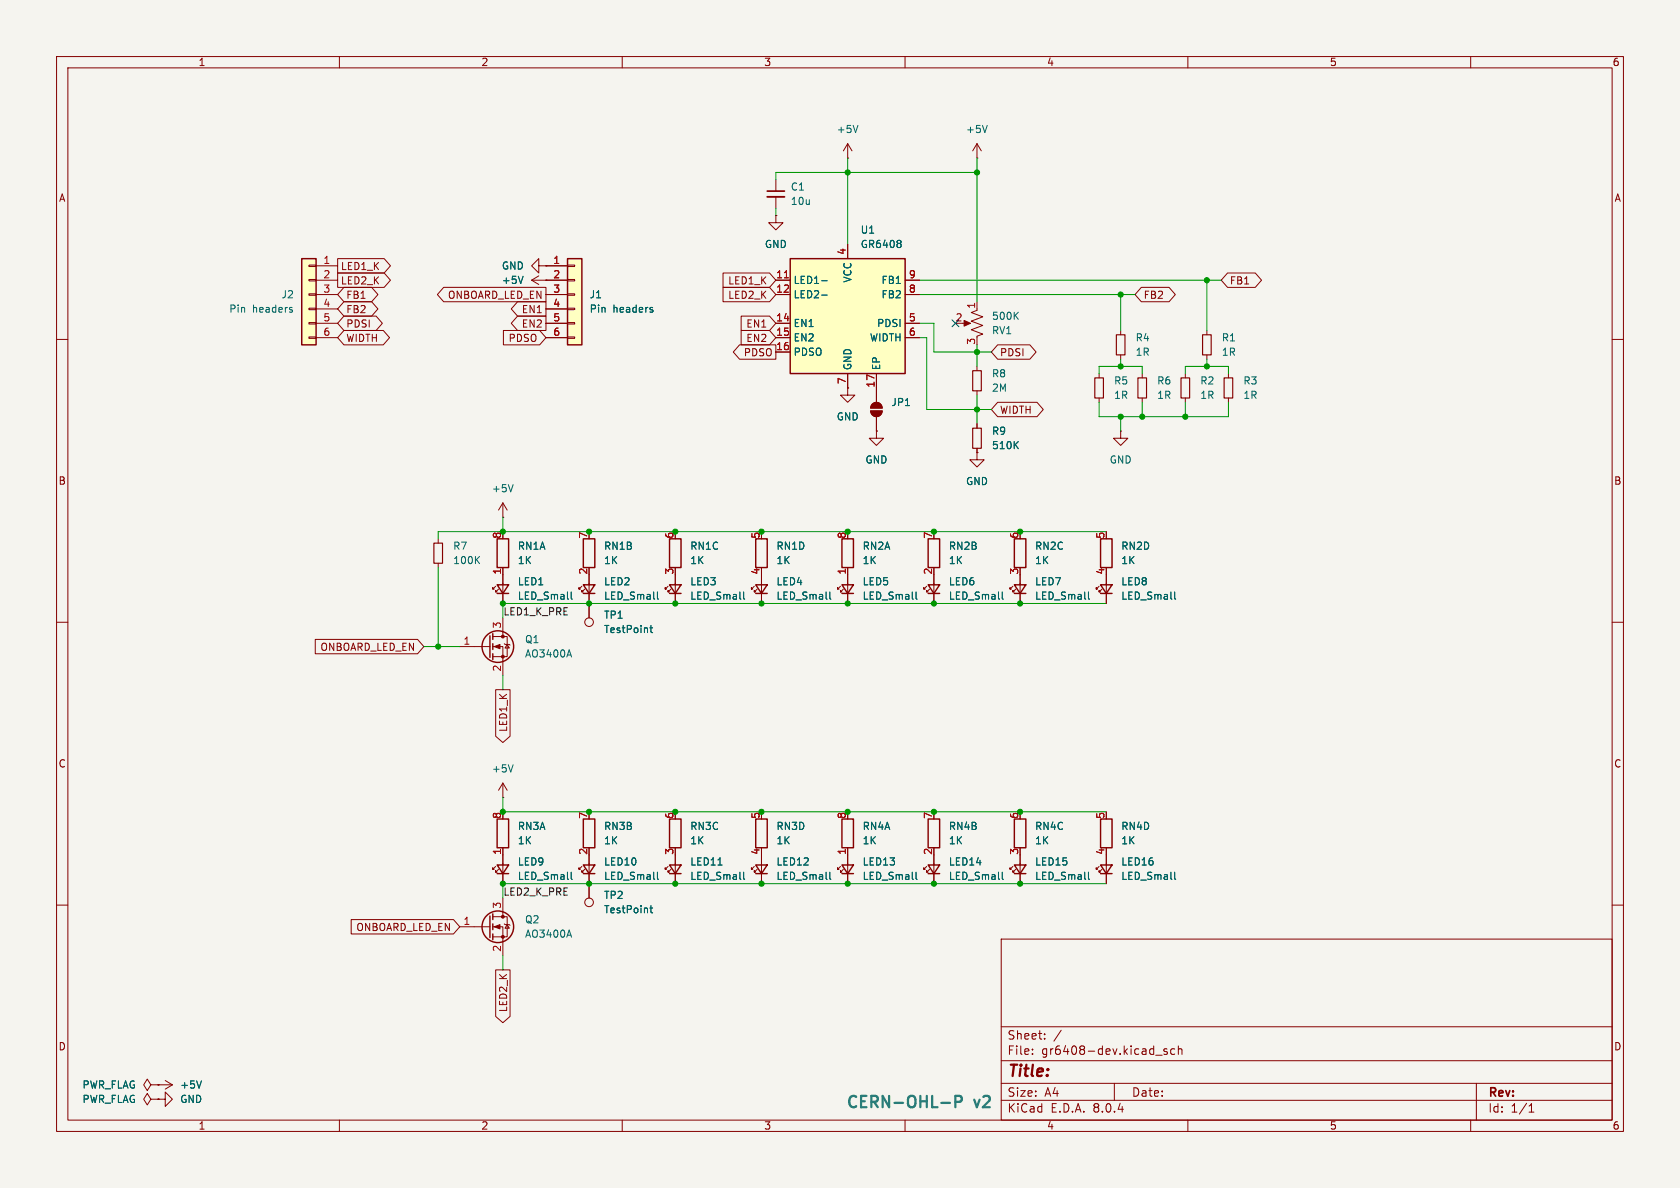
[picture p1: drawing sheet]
<svg xmlns="http://www.w3.org/2000/svg" width="297mm" height="210mm" viewBox="0 0 297 210" stroke-linecap="round" stroke-linejoin="round" font-family="sans-serif">
<path d="M0 0h297v210h-297z" fill="#f5f4ef" stroke="#f5f4ef" stroke-width=".18"/>
<g fill="none" stroke="#840000" stroke-width=".18">
<path d="M10 10h277v190h-277zM12 12h273v186h-273zM60 10v2M110 10v2M160 10v2M210 10v2M260 10v2M10 60h2M170.2 57.2h1M172.7 54.9l-1 .3 2 .8-2 .8 2 .7-2 .8 2 .8-1 .3v.3M172.7 53.3v1.3M198.1 58.4v.8"/>
<path d="M213.4 58.4v.8M285 60h2M154.9 76.2v1.3h1.3l-1.3 1.2-1.2-1.2h1.2M154.9 76.2h.1M198.1 76.2v1.3h1.3l-1.3 1.2-1.3-1.2h1.3M198.1 76.2h.1M198.1 62.7v.8M209.5 66v.8M209.5 70.4v.7M213.4 62.7v.8M217.2 66v.8M217.2 70.4v.7"/>
<path d="M88.9 91.4h.1M88.9 88.9v2.5M88.9 88.9l.8 1.3M88.9 88.9l-.8 1.3M10 110h2M81.3 114.3h5.3M87.1 114.3h1.8v5.1M87.1 112.5h2.6v3.6h-2.6M87.6 103.6l-.5 .5v-.2v.2h.3M88.1 104.1l-.5 .5v-.2v.2h.3M88.9 101.6v5.1M88.9 109.2v3.3"/>
<path d="M89.2 113.8l.1 .1h.7l.2 .1M89.7 113.9l.3 .7h-.7zM102.9 103.6l-.5 .5v-.2v.2h.2M103.4 104.1l-.5 .5v-.2v.2h.2M104.1 101.6v7.6M118.1 103.6l-.5 .5v-.2v.2h.3M118.6 104.1l-.5 .5v-.2v.2h.3M119.4 101.6v5.1M179.1 103.6l-.5 .5v-.2v.2h.2M179.6 104.1l-.5 .5v-.2v.2h.2M180.3 101.6v5.1M194.3 103.6l-.5 .5v-.2v.2h.3"/>
<path d="M194.8 104.1l-.5 .5v-.2v.2h.3M195.6 101.6v5.1M285 110h2M88.9 138.4v2.6M88.9 138.4l.8 1.3M88.9 138.4l-.8 1.3M10 160h2M87.6 153.2l-.5 .5v-.3v.3h.3M88.1 153.7l-.5 .5v-.3v.3h.3M88.9 141h.1M88.9 149.9v6.3M88.9 158.8v3.3"/>
<path d="M102.9 153.2l-.5 .5v-.3v.3h.2M103.4 153.7l-.5 .5v-.3v.3h.2M104.1 151.1v7.7M118.1 153.2l-.5 .5v-.3v.3h.3M118.6 153.7l-.5 .5v-.3v.3h.3M119.4 151.1v5.1M285 160h2M81.3 163.8h5.3M87.1 163.8h1.8v5.1M87.1 162.1h2.6v3.5h-2.6M89.2 163.3l.1 .1h.7l.2 .2M89.7 163.4l.3 .7h-.7z"/>
<path d="M177 166h108v32h-108zM26.7 194.3l-.7-1-.6 1 .6 1 .7-1h1.2M26.7 191.8l-.7-1-.6 1 .6 1 .7-1h1.2M27.9 194.3h.1M27.9 194.3h1.3v-1.3l1.3 1.3-1.3 1.3v-1.3M27.9 191.8h.1M27.9 191.8h2.6M29.2 191l1.3 .8M30.5 191.8l-1.3 .7M60 198v2M110 198v2M160 198v2"/>
<path d="M177 194.5h108M177 191.5h108M177 187.5h108M177 181.5h108M182.5 186.3v.1M182.5 185.5v.1M184.7 183.6v.1M184.7 182.8v.1M187.6 182.1l-1.3 2M197 191.5v3M204.3 186.5h1.2M206.3 185.5l-.3-.1-.3 .2 .1 .2 .5 .2v.3h-.6"/>
<path d="M207.7 185.5l-.5-.1-.2 .3v.4l.1 .2h.6M208.3 185.5l.2-.1 .4 .1 .1 .9M208.3 184.9v1.5M210 198v2M260 198v2M261 191.5v6.5M270.3 196.6h.9M270.3 195.5l.4-.4v1.5"/>
<circle cx="104.1" cy="110" r=".76"/>
<circle cx="104.1" cy="159.5" r=".76"/>
</g>
<g fill="none" stroke="#840000" stroke-width=".25">
<path d="M103.1 95.3h2.1v5h-2.1zM118.4 95.3h2v5h-2zM179.3 95.3h2.1v5h-2.1zM194.6 95.3h2v5h-2zM86.6 112.4v3.8M87.1 112v1M87.1 113.8v1M87.1 115.6v1M87.9 103.4h2l-1 1.5zM87.9 104.9h2M103.1 103.4h2.1l-1.1 1.5zM103.1 104.9h2.1"/>
<path d="M118.4 103.4h2l-1 1.5zM118.4 104.9h2M179.3 103.4h2.1l-1.1 1.5zM179.3 104.9h2.1M194.6 103.4h2l-1 1.5zM194.6 104.9h2M87.9 144.8h2v5.1h-2zM87.9 152.9h2l-1 1.5zM87.9 154.4h2M103.1 144.8h2.1v5.1h-2.1zM103.1 152.9h2.1l-1.1 1.5zM103.1 154.4h2.1"/>
<path d="M118.4 144.8h2v5.1h-2zM118.4 152.9h2l-1 1.5zM118.4 154.4h2M86.6 161.9v3.8M87.1 161.5v1.1M87.1 163.3v1M87.1 165.1v1"/>
<circle cx="88" cy="114.3" r="2.79"/>
<circle cx="88" cy="163.8" r="2.79"/>
</g>
<g fill="none" stroke="#006464" stroke-width=".18">
<path d="M179.5 55.7l.5 .8M180 55.2l-.7 .7M90.7 85.7l-.4 1.2M100.6 114.9l.4 1.2M101 104.7v1l.2 .2M114.9 111h.5M115.1 110.6v1.1l.3 .1M116.2 104.7v1l.2 .2M131.5 104.7v1l.1 .2M192.4 104.7v1l.2 .2M207.7 104.7v1l.1 .2M90.7 135.2l-.4 1.3"/>
<path d="M101 154.2v1.1l.2 .2M116.2 154.2v1.1l.2 .2M126.9 152.9h.8M131.5 154.2v1.1l.1 .2M100.6 164.4l.4 1.3M114.9 160.5h.5M115.1 160.1v1.1l.3 .2M35.6 191.1l-.4 1.2"/>
</g>
<g fill="#840000" stroke="#840000" stroke-width=".18">
<path d="M87.4 163.8l1-.4v.8z"/>
<path d="M87.4 114.3l1-.4v.8z"/>
<path d="M170.4 56.6l1.2 .6-1.2 .5z"/>
<circle cx="88.9" cy="165.6" r=".25"/>
<circle cx="88.9" cy="162.1" r=".25"/>
<circle cx="88.9" cy="116.1" r=".25"/>
<circle cx="88.9" cy="112.5" r=".25"/>
</g>
<path d="M197.4 59.2h1.5v3.5h-1.5zM212.6 59.2h1.5v3.5h-1.5zM208.8 66.8h1.5v3.6h-1.5zM216.4 66.8h1.5v3.6h-1.5z" fill="none" stroke="#840000" stroke-width=".2"/>
<path d="M53.3 45.7h2.6v15.3h-2.6z" fill="#ffffc2"/>
<g fill="none" stroke="#840000" stroke-width=".18">
<path d="M54.6 59.6h1.3v.2h-1.3zM54.6 57h1.3v.3h-1.3zM54.6 54.5h1.3v.2h-1.3zM54.6 51.9h1.3v.3h-1.3zM54.6 49.4h1.3v.3h-1.3zM54.6 46.9h1.3v.2h-1.3zM55.9 47h3.8M55.9 49.5h3.8M55.9 52.1h3.8M55.9 54.6h3.8M55.9 57.2h3.8M55.9 59.7h3.8"/>
<path d="M94 49.5h2.5M94 49.5l1.2 .8M95.2 47v1.3l-1.2-1.3 1.2-1.3v1.3h1.3M95.2 48.8l-1.2 .7M96.5 49.5h.1M96.5 47h.1M153.9 72.6h2.1a1.02 1.02 0 0 1-1.1 1.1 1.02 1.02 0 0 1-1-1.1zM154.2 71.4a1.02 1.02 0 0 1 1.1-.2 1.02 1.02 0 0 1 .7 .9h-2.1zM154.9 68.6v2.5M154.9 73.7v2.5M77.5 95.3v.7M77.5 99.6v.7"/>
<path d="M88.9 100.3v1.3"/>
</g>
<path d="M53.3 45.7h2.6v15.3h-2.6zM87.9 95.3h2v5h-2z" fill="none" stroke="#840000" stroke-width=".25"/>
<path d="M51.5 54.8l.2 .1-.2 .3M51.5 54.3l.2 .1M92.5 48.8l-.4 1.3M84.2 98.9l.6 .7M84.8 98.4l-.7 .7" fill="none" stroke="#006464" stroke-width=".18"/>
<g fill="#840000" stroke="#840000" stroke-width=".18">
<path d="M153.9 72.6h2.1a1.02 1.02 0 0 1-1.1 1.1 1.02 1.02 0 0 1-1-1.1z"/>
<path d="M154.2 71.4a1.02 1.02 0 0 1 1.1-.2 1.02 1.02 0 0 1 .7 .9h-2.1z"/>
</g>
<path d="M76.7 96h1.5v3.6h-1.5z" fill="none" stroke="#840000" stroke-width=".2"/>
<path d="M100.3 45.7h2.6v15.3h-2.6z" fill="#ffffc2"/>
<path d="M96.5 47h3.8M96.5 49.5h3.8M96.5 52.1h3.8M96.5 54.6h3.8M96.5 57.2h3.8M96.5 59.7h3.8M100.3 59.6h1.3v.2h-1.3zM100.3 57h1.3v.3h-1.3zM100.3 54.5h1.3v.2h-1.3zM100.3 51.9h1.3v.3h-1.3zM100.3 49.4h1.3v.3h-1.3zM100.3 46.9h1.3v.2h-1.3z" fill="none" stroke="#840000" stroke-width=".18"/>
<path d="M100.3 45.7h2.6v15.3h-2.6z" fill="none" stroke="#840000" stroke-width=".25"/>
<path d="M115.3 54.8l.1 .1-.1 .3M115.3 54.3l.1 .1" fill="none" stroke="#006464" stroke-width=".18"/>
<path d="M139.7 45.7h20.3v20.3h-20.3z" fill="#ffffc2"/>
<g fill="none" stroke="#840000" stroke-width=".25">
<path d="M139.7 45.7h20.3v20.3h-20.3zM133.6 95.3h2v5h-2zM148.8 95.3h2.1v5h-2.1zM164.1 95.3h2v5h-2zM133.6 103.4h2l-1 1.5zM133.6 104.9h2M148.8 103.4h2.1l-1 1.5zM148.8 104.9h2.1M164.1 103.4h2l-1 1.5zM164.1 104.9h2M133.6 144.8h2v5.1h-2zM133.6 152.9h2l-1 1.5z"/>
<path d="M133.6 154.4h2M148.8 144.8h2.1v5.1h-2.1zM148.8 152.9h2.1l-1 1.5zM148.8 154.4h2.1M164.1 144.8h2v5.1h-2zM164.1 152.9h2l-1 1.5zM164.1 154.4h2M179.3 144.8h2.1v5.1h-2.1zM179.3 152.9h2.1l-1.1 1.5zM179.3 154.4h2.1M194.6 144.8h2v5.1h-2zM194.6 152.9h2l-1 1.5z"/>
<path d="M194.6 154.4h2"/>
</g>
<g fill="none" stroke="#840000" stroke-width=".18">
<path d="M137.2 38.1v1.3h1.2l-1.2 1.2-1.3-1.2h1.3M137.2 38.1h.1M137.2 31.8v2M137.2 34.8v2M149.9 27.9h.1M149.9 25.4v2.5M149.9 25.4l-.8 1.3M149.9 25.4l.7 1.3M172.7 27.9h.1M172.7 25.4l-.7 1.3M172.7 25.4v2.5M172.7 25.4l.8 1.3"/>
<path d="M59.7 45.7h8.2l1.1 1.3-1.1 1.3h-8.2zM59.7 48.3h8.2l1.1 1.2-1.1 1.3h-8.2zM60.8 58.4h7l1.1 1.3-1.1 1.3h-7l-1.1-1.3zM60.8 50.8h4.9l1.1 1.3-1.1 1.2h-4.9l-1.1-1.2zM60.8 55.9h5.7l1.1 1.3-1.1 1.2h-5.7l-1.1-1.2zM60.8 53.3h4.9l1.1 1.3-1.1 1.3h-4.9l-1.1-1.3zM78.4 50.8h18.1v2.5h-18.1l-1.1-1.2zM89 58.4h6.4l1.1 1.3-1.1 1.3h-6.4zM91.5 53.3h5v2.6h-5l-1.1-1.3zM91.5 55.9h5v2.5h-5l-1.1-1.2zM96.5 47h.1M96.5 49.5h.1"/>
<path d="M96.5 49.5h3.8M96.5 52.1h3.8M96.5 57.2h3.8M96.5 59.7h3.8M96.5 47h3.8M96.5 54.6h3.8M127.8 48.3h8.2l1.2 1.2-1.2 1.3h-8.2zM127.8 50.8h8.2l1.2 1.3-1.2 1.2h-8.2zM131 55.9h5l1.2 1.3-1.2 1.2h-5zM131 58.4h5l1.2 1.3-1.2 1.3h-5zM137.2 49.5h2.5M137.2 52.1h2.5"/>
<path d="M137.2 57.2h2.5M137.2 59.7h2.5M149.9 43.2v2.5M160 49.5h2.6M160 52.1h2.6M160 57.2h2.6M160 59.7h2.6M201.8 50.8h4.9l1.1 1.3-1.1 1.2h-4.9l-1.1-1.2zM217 48.3h4.9l1.1 1.2-1.1 1.3h-4.9l-1.1-1.3zM130.7 61h6.5v2.5h-6.5l-1.1-1.3zM137.2 62.2h2.5M149.9 68.6v1.3h1.2l-1.2 1.2-1.3-1.2h1.3"/>
<path d="M149.9 68.6h.1M149.9 66v2.6M154.9 76.2h.1M154.9 66v5.1M154.9 73.7v2.5M172.7 64.8v.7M172.7 69.1v.8M172.7 74.9v.8M172.7 79.2v.8M176.4 61h5.7l1.1 1.2-1.1 1.3h-5.7l-1.1-1.3zM176.4 71.1h6.9l1.1 1.3-1.1 1.3h-6.9l-1.1-1.3zM194.3 66v.8"/>
<path d="M194.3 70.4v.7M201.9 66v.8M201.9 70.4v.7M172.7 80v1.3h1.3l-1.3 1.3-1.3-1.3h1.3M172.7 80h.1M55.7 113h18.1l1.1 1.3-1.1 1.3h-18.1zM88.9 100.3v3.1M88.9 104.9v1.8M104.1 101.6v1.8M104.1 104.9v4.3M119.4 101.6v1.8M119.4 104.9v1.8"/>
<path d="M133.3 103.6l-.5 .5v-.2v.2h.3M133.9 104.1l-.6 .5v-.2v.2h.3M134.6 101.6v5.1M148.6 103.6l-.5 .5v-.2v.2h.2M149.1 104.1l-.5 .5v-.2v.2h.2M149.9 100.3v6.4M163.8 103.6l-.5 .5v-.2v.2h.3M164.3 104.1l-.5 .5v-.2v.2h.3M165.1 101.6v5.1M180.3 101.6v1.8M180.3 104.9v1.8M195.6 101.6v1.8"/>
<path d="M195.6 104.9v1.8M87.6 121.9h2.6v8.2l-1.3 1.2-1.3-1.2zM88.9 149.9v3M88.9 154.4v1.8M104.1 151.1v1.8M104.1 154.4v4.4M119.4 151.1v1.8M119.4 154.4v1.8M133.3 153.2l-.5 .5v-.3v.3h.3M133.9 153.7l-.6 .5v-.3v.3h.3M134.6 151.1v5.1M148.6 153.2l-.5 .5v-.3v.3h.2"/>
<path d="M149.1 153.7l-.5 .5v-.3v.3h.2M149.9 149.9v6.3M163.8 153.2l-.5 .5v-.3v.3h.3M164.3 153.7l-.5 .5v-.3v.3h.3M165.1 151.1v5.1M179.1 153.2l-.5 .5v-.3v.3h.2M179.6 153.7l-.5 .5v-.3v.3h.2M180.3 151.1v5.1M194.3 153.2l-.5 .5v-.3v.3h.3M194.8 153.7l-.5 .5v-.3v.3h.3M195.6 151.1v5.1M62.1 162.6h18.1l1.1 1.2-1.1 1.3h-18.1z"/>
<path d="M87.6 171.5h2.6v8.2l-1.3 1.1-1.3-1.1zM27.9 191.8h.1M27.9 194.3h.1"/>
</g>
<g fill="none" stroke="#006464" stroke-width=".18">
<path d="M151.7 22.2l-.4 1.2M174.5 22.2l-.4 1.2M92.5 48.8l-.4 1.3M115.3 54.8l.1 .1-.1 .3M115.3 54.3l.1 .1M145.3 49.6h.9M145.3 52.2h.9M159.2 42.6l.1 .1-.1 .3M159.2 43.1l.1 .2-.1 .4M179.5 78.6l.5 .7M180 78l-.7 .8M101 104.7v1l.2 .2"/>
<path d="M114.9 111h.5M115.1 110.6v1.1l.3 .1M116.2 104.7v1l.2 .2M131.5 104.7v1l.1 .2M146.7 104.7v1l.2 .2M161.9 104.7v1l.2 .2M177.2 104.7v1l.2 .2M192.4 104.7v1l.2 .2M207.7 104.7v1l.1 .2M101 154.2v1.1l.2 .2M116.2 154.2v1.1l.2 .2M126.9 152.9h.8"/>
<path d="M131.5 154.2v1.1l.1 .2M146.7 154.2v1.1l.2 .2M161.9 154.2v1.1l.2 .2M177.2 154.2v1.1l.2 .2M192.4 154.2v1.1l.2 .2M207.7 154.2v1.1l.1 .2M114.9 160.5h.5M115.1 160.1v1.1l.3 .2M35.6 191.1l-.4 1.2"/>
</g>
<path d="M138.7 49.1h.7" fill="none" stroke="#a90000" stroke-width=".18"/>
<path d="M135.6 34.8h3.1" fill="none" stroke="#840000" stroke-width=".33"/>
<path d="M135.6 33.8h3.1" fill="none" stroke="#840000" stroke-width=".3"/>
<path d="M172 75.7h1.5v3.5h-1.5zM172 65.5h1.5v3.6h-1.5zM193.5 66.8h1.6v3.6h-1.6zM201.2 66.8h1.5v3.6h-1.5z" fill="none" stroke="#840000" stroke-width=".2"/>
<path d="M166.4 195h1.5M168.9 194.8h.8a.54 .54 0 0 0 .4-.5 .54 .54 0 0 0-.4-.6h-.8v2" fill="none" stroke="#0099b0" stroke-width=".4"/>
<g fill="none" stroke="#009600" stroke-width=".18">
<path d="M137.2 36.8v1.3M149.9 27.9v15.3M172.7 30.5h-35.5v1.3M172.7 27.9v25.4M162.6 52.1h38.1M162.6 49.5h53.3M162.6 57.2h2.5v5h10.2M162.6 59.7h1.2v12.7h11.5M198.1 52.1v6.3M213.4 49.5v8.9M172.7 61v3.8M172.7 69.9v5"/>
<path d="M194.3 66v-1.2h7.6v1.2M194.3 71.1v2.6h22.9v-2.6M198.1 63.5v1.3M198.1 73.7v2.5M201.9 71.1v2.6M209.5 66v-1.2h7.7v1.2M209.5 71.1v2.6M213.4 63.5v1.3M88.9 91.4v2.6M195.6 94h-118.1v1.3M74.9 114.3h6.4M77.5 100.3v14"/>
<path d="M88.9 119.4v2.5M195.6 106.7h-106.7v2.5M88.9 141v2.5h106.7M195.6 156.2h-106.7v2.6M88.9 168.9v2.6"/>
</g>
<path d="M168.3 56.5l1.2 1.3M169.5 56.5l-1.2 1.3" fill="none" stroke="#000084" stroke-width=".18"/>
<g fill="#009600" stroke="#009600" stroke-width=".18">
<circle cx="149.9" cy="106.7" r=".46"/>
<circle cx="149.9" cy="143.5" r=".46"/>
<circle cx="134.6" cy="106.7" r=".46"/>
<circle cx="134.6" cy="143.5" r=".46"/>
<circle cx="119.4" cy="94" r=".46"/>
<circle cx="134.6" cy="94" r=".46"/>
<circle cx="119.4" cy="106.7" r=".46"/>
<circle cx="149.9" cy="156.2" r=".46"/>
<circle cx="165.1" cy="143.5" r=".46"/>
<circle cx="180.3" cy="156.2" r=".46"/>
<circle cx="180.3" cy="143.5" r=".46"/>
<circle cx="165.1" cy="156.2" r=".46"/>
<circle cx="165.1" cy="106.7" r=".46"/>
<circle cx="172.7" cy="72.4" r=".46"/>
<circle cx="209.5" cy="73.7" r=".46"/>
<circle cx="165.1" cy="94" r=".46"/>
<circle cx="180.3" cy="106.7" r=".46"/>
<circle cx="198.1" cy="64.8" r=".46"/>
<circle cx="180.3" cy="94" r=".46"/>
<circle cx="198.1" cy="73.7" r=".46"/>
<circle cx="134.6" cy="156.2" r=".46"/>
<circle cx="119.4" cy="156.2" r=".46"/>
<circle cx="119.4" cy="143.5" r=".46"/>
<circle cx="104.1" cy="143.5" r=".46"/>
<circle cx="88.9" cy="143.5" r=".46"/>
<circle cx="104.1" cy="94" r=".46"/>
<circle cx="104.1" cy="106.7" r=".46"/>
<circle cx="88.9" cy="156.2" r=".46"/>
<circle cx="104.1" cy="156.2" r=".46"/>
<circle cx="149.9" cy="94" r=".46"/>
<circle cx="172.7" cy="30.5" r=".46"/>
<circle cx="149.9" cy="30.5" r=".46"/>
<circle cx="172.7" cy="62.2" r=".46"/>
<circle cx="88.9" cy="94" r=".46"/>
<circle cx="77.5" cy="114.3" r=".46"/>
<circle cx="88.9" cy="106.7" r=".46"/>
<circle cx="201.9" cy="73.7" r=".46"/>
<circle cx="198.1" cy="52.1" r=".46"/>
<circle cx="213.4" cy="64.8" r=".46"/>
<circle cx="213.4" cy="49.5" r=".46"/>
</g>
<text font-size="2.8" fill="#840000" x="178" y="190.9">Title:</text>
<g font-size="2.8" fill="#0099b0">
<text x="149.4" y="196.4">CERN-OHL-P</text>
<text x="172.3" y="196.4">v2</text>
</g>
<g font-size="2.1" fill="#840000">
<text x="178" y="184">Sheet:</text>
<text x="178" y="186.7">File:</text>
<text x="184.1" y="186.7">gr6408-dev.kicad_sch</text>
<text x="178" y="196.9">KiCad</text>
<text x="178" y="194.1">Size:</text>
<text x="184.7" y="194.1">A4</text>
<text x="185.7" y="196.9">E.D.A.</text>
<text x="193.3" y="196.9">8.0.4</text>
<text x="200" y="194.1">Date:</text>
<text x="263" y="194.3">Rev:</text>
<text x="263" y="196.9">Id:</text>
<text x="267.1" y="196.9">1/1</text>
</g>
<g font-size="1.8" fill="#840000">
<text x="35" y="11.9">1</text>
<text x="85" y="11.9">2</text>
<text x="135" y="11.9">3</text>
<text x="185" y="11.9">4</text>
<text x="235" y="11.9">5</text>
<text x="285" y="11.9">6</text>
<text x="10.3" y="35.9">A</text>
<text x="285.3" y="35.9">A</text>
<text x="60.2" y="47.9">LED1_K</text>
<text x="60.2" y="50.5">LED2_K</text>
<text x="61.1" y="53">FB1</text>
<text x="79.1" y="53">ONBOARD_LED_EN</text>
<text x="128.6" y="50.5">LED1_K</text>
<text x="128.6" y="53">LED2_K</text>
<text x="202.1" y="53">FB2</text>
<text x="217.3" y="50.5">FB1</text>
<text x="61.1" y="58.1">PDSI</text>
<text x="61.1" y="55.6">FB2</text>
<text x="92.2" y="55.6">EN1</text>
<text x="92.2" y="58.1">EN2</text>
<text x="131.8" y="58.1">EN1</text>
<text x="61.1" y="60.6">WIDTH</text>
<text x="89.8" y="60.6">PDSO</text>
<text x="131.4" y="63.2">PDSO</text>
<text x="131.8" y="60.6">EN2</text>
<text x="176.7" y="63.2">PDSI</text>
<text x="176.7" y="73.3">WIDTH</text>
<text x="10.3" y="85.9">B</text>
<text x="285.3" y="85.9">B</text>
<text x="56.5" y="115.3">ONBOARD_LED_EN</text>
<text x="89.9" y="129.5" transform="rotate(-90 89.9 129.5)">LED1_K</text>
<text x="10.3" y="135.9">C</text>
<text x="285.3" y="135.9">C</text>
<text x="62.9" y="164.8">ONBOARD_LED_EN</text>
<text x="89.9" y="179" transform="rotate(-90 89.9 179)">LED2_K</text>
<text x="10.3" y="185.9">D</text>
<text x="285.3" y="185.9">D</text>
<text x="35" y="199.9">1</text>
<text x="85" y="199.9">2</text>
<text x="135" y="199.9">3</text>
<text x="185" y="199.9">4</text>
<text x="235" y="199.9">5</text>
<text x="285" y="199.9">6</text>
</g>
<g font-size="1.8" fill="#006464">
<text x="147.8" y="23.7">+5V</text>
<text x="170.7" y="23.7">+5V</text>
<text x="139.7" y="33.9">C1</text>
<text x="139.7" y="36.4">10u</text>
<text x="152.1" y="41.5">U1</text>
<text x="88.6" y="47.9">GND</text>
<text x="135.1" y="44">GND</text>
<text x="152.1" y="44">GR6408</text>
<text x="49.7" y="52.9">J2</text>
<text x="88.6" y="50.4">+5V</text>
<text x="104.1" y="52.9">J1</text>
<text x="140.2" y="50.4">LED1-</text>
<text x="140.2" y="52.9">LED2-</text>
<text x="150.7" y="50.1" transform="rotate(-90 150.7 50.1)">VCC</text>
<text x="155.7" y="52.9">FB2</text>
<text x="155.7" y="50.4">FB1</text>
<text x="40.4" y="55.5">Pin</text>
<text x="44.6" y="55.5">headers</text>
<text x="104.1" y="55.5">Pin</text>
<text x="108.3" y="55.5">headers</text>
<text x="140.2" y="58">EN1</text>
<text x="155" y="58">PDSI</text>
<text x="175.3" y="59.3">RV1</text>
<text x="175.3" y="56.7">500K</text>
<text x="140.2" y="60.6">EN2</text>
<text x="140.2" y="63.1">PDSO</text>
<text x="150.7" y="65.5" transform="rotate(-90 150.7 65.5)">GND</text>
<text x="153.7" y="60.6">WIDTH</text>
<text x="155.8" y="65.5" transform="rotate(-90 155.8 65.5)">EP</text>
<text x="200.7" y="60.6">R4</text>
<text x="200.7" y="63.1">1R</text>
<text x="215.9" y="60.6">R1</text>
<text x="215.9" y="63.1">1R</text>
<text x="157.5" y="72">JP1</text>
<text x="175.3" y="66.9">R8</text>
<text x="175.3" y="69.4">2M</text>
<text x="196.9" y="68.2">R5</text>
<text x="196.9" y="70.7">1R</text>
<text x="204.5" y="68.2">R6</text>
<text x="204.5" y="70.7">1R</text>
<text x="212.1" y="68.2">R2</text>
<text x="212.1" y="70.7">1R</text>
<text x="219.7" y="68.2">R3</text>
<text x="219.7" y="70.7">1R</text>
<text x="147.8" y="74.5">GND</text>
<text x="175.3" y="77.1">R9</text>
<text x="152.9" y="82.1">GND</text>
<text x="175.3" y="79.6">510K</text>
<text x="196.1" y="82.1">GND</text>
<text x="86.9" y="87.2">+5V</text>
<text x="170.7" y="86">GND</text>
<text x="80" y="97.4">R7</text>
<text x="80" y="99.9">100K</text>
<text x="91.4" y="99.9">1K</text>
<text x="91.4" y="97.4">RN1A</text>
<text x="106.7" y="99.9">1K</text>
<text x="106.7" y="97.4">RN1B</text>
<text x="121.9" y="99.9">1K</text>
<text x="121.9" y="97.4">RN1C</text>
<text x="137.2" y="99.9">1K</text>
<text x="137.2" y="97.4">RN1D</text>
<text x="152.4" y="99.9">1K</text>
<text x="152.4" y="97.4">RN2A</text>
<text x="167.6" y="99.9">1K</text>
<text x="167.6" y="97.4">RN2B</text>
<text x="182.9" y="99.9">1K</text>
<text x="182.9" y="97.4">RN2C</text>
<text x="198.1" y="99.9">1K</text>
<text x="198.1" y="97.4">RN2D</text>
<text x="91.4" y="106.2">LED_Small</text>
<text x="91.4" y="103.7">LED1</text>
<text x="106.7" y="106.2">LED_Small</text>
<text x="106.7" y="103.7">LED2</text>
<text x="121.9" y="106.2">LED_Small</text>
<text x="121.9" y="103.7">LED3</text>
<text x="137.2" y="106.2">LED_Small</text>
<text x="137.2" y="103.7">LED4</text>
<text x="152.4" y="106.2">LED_Small</text>
<text x="152.4" y="103.7">LED5</text>
<text x="167.6" y="106.2">LED_Small</text>
<text x="167.6" y="103.7">LED6</text>
<text x="182.9" y="106.2">LED_Small</text>
<text x="182.9" y="103.7">LED7</text>
<text x="198.1" y="106.2">LED_Small</text>
<text x="198.1" y="103.7">LED8</text>
<text x="92.7" y="113.9">Q1</text>
<text x="106.7" y="109.6">TP1</text>
<text x="106.7" y="112.1">TestPoint</text>
<text x="92.7" y="116.4">AO3400A</text>
<text x="86.9" y="136.8">+5V</text>
<text x="91.4" y="149.5">1K</text>
<text x="91.4" y="146.9">RN3A</text>
<text x="106.7" y="149.5">1K</text>
<text x="106.7" y="146.9">RN3B</text>
<text x="121.9" y="149.5">1K</text>
<text x="121.9" y="146.9">RN3C</text>
<text x="137.2" y="149.5">1K</text>
<text x="137.2" y="146.9">RN3D</text>
<text x="152.4" y="149.5">1K</text>
<text x="152.4" y="146.9">RN4A</text>
<text x="167.6" y="149.5">1K</text>
<text x="167.6" y="146.9">RN4B</text>
<text x="182.9" y="149.5">1K</text>
<text x="182.9" y="146.9">RN4C</text>
<text x="198.1" y="149.5">1K</text>
<text x="198.1" y="146.9">RN4D</text>
<text x="91.4" y="155.7">LED_Small</text>
<text x="91.4" y="153.2">LED9</text>
<text x="106.7" y="153.2">LED10</text>
<text x="106.7" y="155.7">LED_Small</text>
<text x="121.9" y="153.2">LED11</text>
<text x="121.9" y="155.7">LED_Small</text>
<text x="137.2" y="153.2">LED12</text>
<text x="137.2" y="155.7">LED_Small</text>
<text x="152.4" y="153.2">LED13</text>
<text x="152.4" y="155.7">LED_Small</text>
<text x="167.6" y="153.2">LED14</text>
<text x="167.6" y="155.7">LED_Small</text>
<text x="182.9" y="153.2">LED15</text>
<text x="182.9" y="155.7">LED_Small</text>
<text x="198.1" y="153.2">LED16</text>
<text x="198.1" y="155.7">LED_Small</text>
<text x="106.7" y="159.1">TP2</text>
<text x="106.7" y="161.6">TestPoint</text>
<text x="92.7" y="166">AO3400A</text>
<text x="92.7" y="163.4">Q2</text>
<text x="14.5" y="195.2">PWR_FLAG</text>
<text x="14.5" y="192.6">PWR_FLAG</text>
<text x="31.8" y="195.2">GND</text>
<text x="31.8" y="192.6">+5V</text>
</g>
<g font-size="1.8" fill="#a90000">
<text x="57.1" y="46.7">1</text>
<text x="97.7" y="46.7">1</text>
<text x="149.6" y="45.2" transform="rotate(-90 149.6 45.2)">4</text>
<text x="57.1" y="49.3">2</text>
<text x="57.1" y="51.8">3</text>
<text x="97.7" y="49.3">2</text>
<text x="97.7" y="51.8">3</text>
<text x="137.1" y="49.3">11</text>
<text x="137.1" y="51.8">12</text>
<text x="160.6" y="51.8">8</text>
<text x="160.6" y="49.3">9</text>
<text x="57.1" y="54.4">4</text>
<text x="57.1" y="56.9">5</text>
<text x="57.1" y="59.4">6</text>
<text x="97.7" y="54.4">4</text>
<text x="97.7" y="56.9">5</text>
<text x="97.7" y="59.4">6</text>
<text x="137.1" y="56.9">14</text>
<text x="137.1" y="59.4">15</text>
<text x="160.6" y="56.9">5</text>
<text x="160.6" y="59.4">6</text>
<text x="168.8" y="56.9">2</text>
<text x="172.5" y="54.7" transform="rotate(-90 172.5 54.7)">1</text>
<text x="137.1" y="62">16</text>
<text x="172.5" y="61" transform="rotate(-90 172.5 61)">3</text>
<text x="149.6" y="68" transform="rotate(-90 149.6 68)">7</text>
<text x="154.7" y="68.6" transform="rotate(-90 154.7 68.6)">17</text>
<text x="88.6" y="95.3" transform="rotate(-90 88.6 95.3)">8</text>
<text x="103.9" y="95.3" transform="rotate(-90 103.9 95.3)">7</text>
<text x="119.1" y="95.3" transform="rotate(-90 119.1 95.3)">6</text>
<text x="134.4" y="95.3" transform="rotate(-90 134.4 95.3)">5</text>
<text x="149.6" y="95.3" transform="rotate(-90 149.6 95.3)">8</text>
<text x="164.8" y="95.3" transform="rotate(-90 164.8 95.3)">7</text>
<text x="180.1" y="95.3" transform="rotate(-90 180.1 95.3)">6</text>
<text x="195.3" y="95.3" transform="rotate(-90 195.3 95.3)">5</text>
<text x="88.6" y="101.7" transform="rotate(-90 88.6 101.7)">1</text>
<text x="103.9" y="101.7" transform="rotate(-90 103.9 101.7)">2</text>
<text x="119.1" y="101.7" transform="rotate(-90 119.1 101.7)">3</text>
<text x="134.4" y="101.7" transform="rotate(-90 134.4 101.7)">4</text>
<text x="149.6" y="101.7" transform="rotate(-90 149.6 101.7)">1</text>
<text x="164.8" y="101.7" transform="rotate(-90 164.8 101.7)">2</text>
<text x="180.1" y="101.7" transform="rotate(-90 180.1 101.7)">3</text>
<text x="195.3" y="101.7" transform="rotate(-90 195.3 101.7)">4</text>
<text x="88.6" y="111.2" transform="rotate(-90 88.6 111.2)">3</text>
<text x="81.8" y="114">1</text>
<text x="88.6" y="118.8" transform="rotate(-90 88.6 118.8)">2</text>
<text x="88.6" y="144.9" transform="rotate(-90 88.6 144.9)">8</text>
<text x="103.9" y="144.9" transform="rotate(-90 103.9 144.9)">7</text>
<text x="119.1" y="144.9" transform="rotate(-90 119.1 144.9)">6</text>
<text x="134.4" y="144.9" transform="rotate(-90 134.4 144.9)">5</text>
<text x="149.6" y="144.9" transform="rotate(-90 149.6 144.9)">8</text>
<text x="164.8" y="144.9" transform="rotate(-90 164.8 144.9)">7</text>
<text x="180.1" y="144.9" transform="rotate(-90 180.1 144.9)">6</text>
<text x="195.3" y="144.9" transform="rotate(-90 195.3 144.9)">5</text>
<text x="88.6" y="151.2" transform="rotate(-90 88.6 151.2)">1</text>
<text x="103.9" y="151.2" transform="rotate(-90 103.9 151.2)">2</text>
<text x="119.1" y="151.2" transform="rotate(-90 119.1 151.2)">3</text>
<text x="134.4" y="151.2" transform="rotate(-90 134.4 151.2)">4</text>
<text x="149.6" y="151.2" transform="rotate(-90 149.6 151.2)">1</text>
<text x="164.8" y="151.2" transform="rotate(-90 164.8 151.2)">2</text>
<text x="180.1" y="151.2" transform="rotate(-90 180.1 151.2)">3</text>
<text x="195.3" y="151.2" transform="rotate(-90 195.3 151.2)">4</text>
<text x="88.6" y="160.7" transform="rotate(-90 88.6 160.7)">3</text>
<text x="81.8" y="163.6">1</text>
<text x="88.6" y="168.3" transform="rotate(-90 88.6 168.3)">2</text>
</g>
<g font-size="1.8" fill="#0f0f0f">
<text x="88.9" y="108.9">LED1_K_PRE</text>
<text x="88.9" y="158.4">LED2_K_PRE</text>
</g>
</svg>
